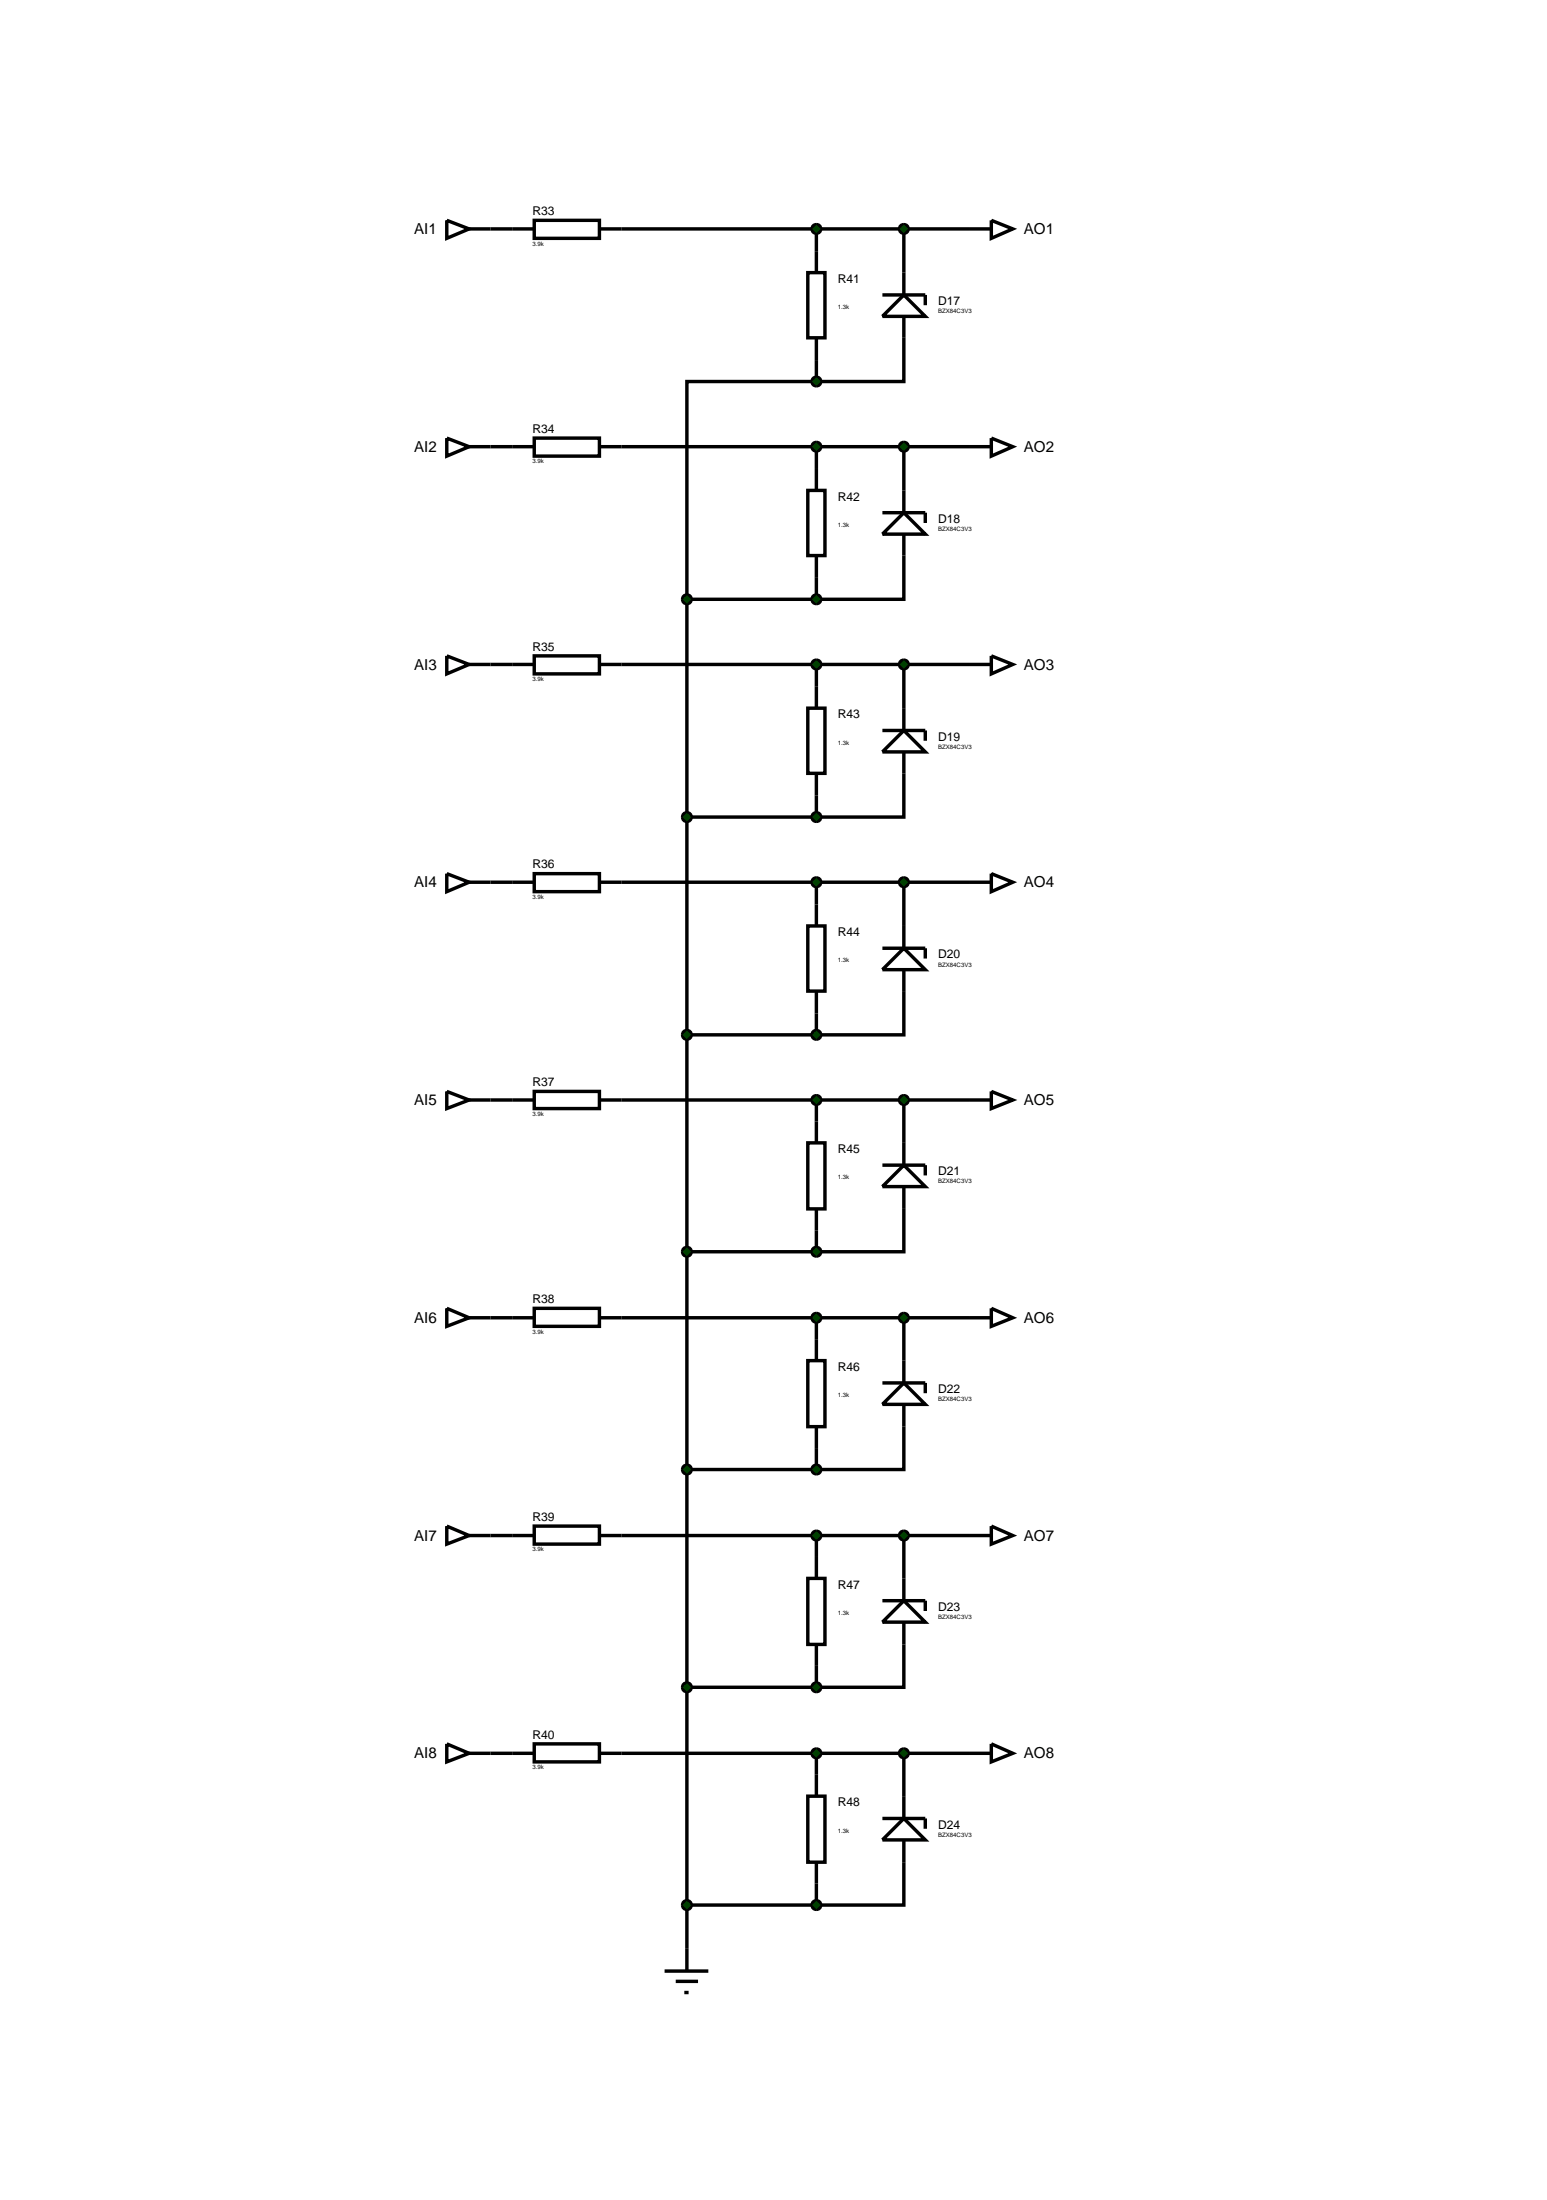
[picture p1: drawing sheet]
<svg xmlns="http://www.w3.org/2000/svg" width="180mm" height="257mm" viewBox="0 0 180 257" stroke-linecap="round" stroke-linejoin="round" font-family="sans-serif">
<g fill="none" stroke="#000" stroke-width=".4">
<path d="M52.1 25.7l2.6 1-2.6 1.1zM54.7 26.7h7.6M62.3 25.7h7.6v2.1h-7.6zM69.9 26.7h45.7M94.2 31.8h2v7.6h-2zM95.2 26.7v5.1M95.2 39.4v5.1M105.4 39.4v5.1h-10.2M105.4 26.7v5.1M115.6 25.7l2.5 1-2.5 1.1zM52.1 51.1l2.6 1-2.6 1.1zM54.7 52.1h7.6"/>
<path d="M62.3 51.1h7.6v2.1h-7.6zM69.9 52.1h45.7M94.2 57.2h2v7.6h-2zM95.2 44.5h-15.1v25.4M95.2 52.1v5.1M105.4 52.1v5.1M115.6 51.1l2.5 1-2.5 1.1zM52.1 76.5l2.6 1-2.6 1.1zM54.7 77.5h7.6M62.3 76.5h7.6v2.1h-7.6zM69.9 77.5h45.7M80.1 69.9h15.1"/>
<path d="M80.1 69.9v157.4M95.2 64.8v5.1M95.2 77.5v5.1M105.4 64.8v5.1h-10.2M105.4 77.5v5.1M115.6 76.5l2.5 1-2.5 1.1zM80.1 95.3h15.1M94.2 82.6h2v7.6h-2zM95.2 90.2v5.1M105.4 90.2v5.1h-10.2M52.1 101.9l2.6 1-2.6 1.1zM54.7 102.9h7.6"/>
<path d="M62.3 101.9h7.6v2.1h-7.6zM69.9 102.9h45.7M94.2 108h2v7.6h-2zM95.2 102.9v5.1M95.2 115.6v5.1M105.4 115.6v5.1h-10.2M105.4 102.9v5.1M115.6 101.9l2.5 1-2.5 1.1zM52.1 127.3l2.6 1-2.6 1zM54.7 128.3h7.6M62.3 127.3h7.6v2h-7.6zM69.9 128.3h45.7"/>
<path d="M80.1 120.7h15.1M94.2 133.3h2v7.7h-2zM95.2 128.3v5M105.4 128.3v5M115.6 127.3l2.5 1-2.5 1zM52.1 152.6l2.6 1.1-2.6 1zM54.7 153.7h7.6M62.3 152.6h7.6v2.1h-7.6zM69.9 153.7h45.7M80.1 146h15.1M94.2 158.7h2v7.7h-2zM95.2 141v5"/>
<path d="M95.2 153.7v5M105.4 141v5h-10.2M105.4 153.7v5M115.6 152.6l2.5 1.1-2.5 1zM52.1 178l2.6 1.1-2.6 1zM54.7 179.1h7.6M62.3 178h7.6v2.1h-7.6zM69.9 179.1h45.7M80.1 171.4h15.1M95.2 166.4v5M95.2 179.1v5M105.4 166.4v5h-10.2"/>
<path d="M105.4 179.1v5M115.6 178l2.5 1.1-2.5 1zM80.1 196.8h15.1M94.2 184.1h2v7.7h-2zM95.2 191.8v5M105.4 191.8v5h-10.2M52.1 203.4l2.6 1.1-2.6 1zM54.7 204.5h7.6M62.3 203.4h7.6v2.1h-7.6zM69.9 204.5h45.7M94.2 209.5h2v7.7h-2zM95.2 204.5v5"/>
<path d="M95.2 217.2v5M105.4 217.2v5h-10.2M105.4 204.5v5M115.6 203.4l2.5 1.1-2.5 1zM80.1 222.2h15.1"/>
</g>
<g fill="#004000" stroke="#000" stroke-width=".4">
<path d="M94.9 26.3l.3-.1-.5 .5 .1-.3zM95.2 26.2l.3 .1 .1 .1 .1 .3zM95.2 27.2l.5-.5-.1 .3-.1 .1zM94.7 26.7l.5 .5-.3-.1-.1-.1z"/>
<path d="M105 26.4l.1-.1 .3-.1-.5 .5zM105.4 26.2l.3 .1 .1 .1 .1 .3zM105.4 27.2l.5-.5-.1 .3-.1 .1zM104.9 26.7l.5 .5-.3-.1-.1-.1z"/>
<path d="M105 51.8l.1-.1 .3-.1-.5 .5zM105.4 51.6l.3 .1 .1 .1 .1 .3zM105.9 52.1l-.1 .3-.1 .1-.3 .1zM104.9 52.1l.5 .5-.3-.1-.1-.1z"/>
<path d="M94.9 51.7l.3-.1-.5 .5 .1-.3zM95.2 51.6l.3 .1 .1 .1 .1 .3zM95.2 52.6l.5-.5-.1 .3-.1 .1zM94.7 52.1l.5 .5-.3-.1-.1-.1z"/>
<path d="M94.9 77.1l.3-.1-.5 .5 .1-.3zM95.2 77l.3 .1 .1 .1 .1 .3zM95.2 78l.5-.5-.1 .3-.1 .1zM94.7 77.5l.5 .5-.3-.1-.1-.1z"/>
<path d="M105 77.2l.1-.1 .3-.1-.5 .5zM105.4 77l.3 .1 .1 .1 .1 .3zM105.9 77.5l-.1 .3-.1 .1-.3 .1zM104.9 77.5l.5 .5-.3-.1-.1-.1z"/>
<path d="M94.8 102.6l.1-.1 .3-.1-.5 .5zM95.2 102.4l.3 .1 .1 .1 .1 .3zM95.2 103.4l.5-.5-.1 .3-.1 .1zM94.7 102.9l.5 .5-.3-.1-.1-.1z"/>
<path d="M105 102.6l.1-.1 .3-.1-.5 .5zM105.4 102.4l.3 .1 .1 .1 .1 .3zM105.4 103.4l.5-.5-.1 .3-.1 .1zM104.9 102.9l.5 .5-.3-.1-.1-.1z"/>
<path d="M105 128l.1-.1 .3-.1-.5 .5zM105.4 127.8l.3 .1 .1 .1 .1 .3zM105.9 128.3l-.1 .3-.1 .1-.3 .1zM104.9 128.3l.5 .5-.3-.1-.1-.1z"/>
<path d="M94.9 127.9l.3-.1-.5 .5 .1-.3zM95.2 127.8l.3 .1 .1 .1 .1 .3zM95.2 128.8l.5-.5-.1 .3-.1 .1zM94.7 128.3l.5 .5-.3-.1-.1-.1z"/>
<path d="M105 153.4l.1-.1 .3-.1-.5 .5zM105.4 153.2l.3 .1 .1 .1 .1 .3zM105.9 153.7l-.1 .3-.1 .1-.3 .1zM104.9 153.7l.5 .5-.3-.1-.1-.1z"/>
<path d="M94.9 153.3l.3-.1-.5 .5 .1-.3zM95.2 153.2l.3 .1 .1 .1 .1 .3zM95.2 154.2l.5-.5-.1 .3-.1 .1zM94.7 153.7l.5 .5-.3-.1-.1-.1z"/>
<path d="M105 178.8l.1-.1 .3-.1-.5 .5zM105.4 178.6l.3 .1 .1 .1 .1 .3zM105.4 179.6l.5-.5-.1 .3-.1 .1zM104.9 179.1l.5 .5-.3-.1-.1-.1z"/>
<path d="M94.9 178.7l.3-.1-.5 .5 .1-.3zM95.2 178.6l.3 .1 .1 .1 .1 .3zM95.2 179.6l.5-.5-.1 .3-.1 .1zM94.7 179.1l.5 .5-.3-.1-.1-.1z"/>
<path d="M94.9 204.1l.3-.1-.5 .5 .1-.3zM95.2 204l.3 .1 .1 .1 .1 .3zM95.2 205l.5-.5-.1 .3-.1 .1zM94.7 204.5l.5 .5-.3-.1-.1-.1z"/>
</g>
<g fill="#004000">
<path d="M95.2 26.2l.5 .5-.5 .5-.5-.5z"/>
<path d="M104.9 26.7l.5-.5 .5 .5-.5 .5z"/>
<path d="M104.9 52.1l.5-.5 .5 .5-.5 .5z"/>
<path d="M94.7 52.1l.5-.5 .5 .5-.5 .5z"/>
<path d="M94.7 77.5l.5-.5 .5 .5-.5 .5z"/>
<path d="M104.9 77.5l.5-.5 .5 .5-.5 .5z"/>
<path d="M94.7 102.9l.5-.5 .5 .5-.5 .5z"/>
<path d="M104.9 102.9l.5-.5 .5 .5-.5 .5z"/>
<path d="M104.9 128.3l.5-.5 .5 .5-.5 .5z"/>
<path d="M94.7 128.3l.5-.5 .5 .5-.5 .5z"/>
<path d="M104.9 153.7l.5-.5 .5 .5-.5 .5z"/>
<path d="M94.7 153.7l.5-.5 .5 .5-.5 .5z"/>
<path d="M104.9 179.1l.5-.5 .5 .5-.5 .5z"/>
<path d="M95.2 178.6l.5 .5-.5 .5-.5-.5z"/>
<path d="M95.2 204l.5 .5-.5 .5-.5-.5z"/>
</g>
<path d="M77.5 229.9h5.1M78.8 231.1h2.6M79.8 232.4h.5M80.1 227.3v2.6" fill="none" stroke="#000" stroke-width=".4"/>
<g fill="#004000" stroke="#000" stroke-width=".4">
<path d="M94.9 44.1l.3-.1-.5 .5 .1-.3zM95.2 44l.3 .1 .1 .1 .1 .3zM95.2 45l.5-.5-.1 .3-.1 .1zM94.7 44.5l.5 .5-.3-.1-.1-.1z"/>
<path d="M79.8 69.5l.3-.1-.5 .5 .1-.3zM80.1 69.4l.3 .1 .1 .1 .1 .3zM80.6 69.9l-.1 .3-.1 .1-.3 .1zM79.6 69.9l.5 .5-.3-.1-.1-.1z"/>
<path d="M94.9 69.5l.3-.1-.5 .5 .1-.3zM95.2 69.4l.3 .1 .1 .1 .1 .3zM95.2 70.4l.5-.5-.1 .3-.1 .1zM94.7 69.9l.5 .5-.3-.1-.1-.1z"/>
<path d="M79.8 94.9l.3-.1-.5 .5 .1-.3zM80.1 94.8l.3 .1 .1 .1 .1 .3zM80.1 95.8l.5-.5-.1 .3-.1 .1zM79.6 95.3l.5 .5-.3-.1-.1-.1z"/>
<path d="M94.9 94.9l.3-.1-.5 .5 .1-.3zM95.2 94.8l.3 .1 .1 .1 .1 .3zM95.2 95.8l.5-.5-.1 .3-.1 .1zM94.7 95.3l.5 .5-.3-.1-.1-.1z"/>
<path d="M79.8 120.3l.3-.1-.5 .5 .1-.3zM80.1 120.2l.3 .1 .1 .1 .1 .3zM80.1 121.2l.5-.5-.1 .3-.1 .1zM79.6 120.7l.5 .5-.3-.1-.1-.1z"/>
<path d="M94.9 120.3l.3-.1-.5 .5 .1-.3zM95.2 120.2l.3 .1 .1 .1 .1 .3zM95.2 121.2l.5-.5-.1 .3-.1 .1zM94.7 120.7l.5 .5-.3-.1-.1-.1z"/>
<path d="M79.7 145.7l.1-.1 .3-.1-.5 .5zM80.1 145.5l.3 .1 .1 .1 .1 .3zM80.6 146l-.1 .3-.1 .1-.3 .1zM79.6 146l.5 .5-.3-.1-.1-.1z"/>
<path d="M94.9 145.6l.3-.1-.5 .5 .1-.3zM95.2 145.5l.3 .1 .1 .1 .1 .3zM95.7 146l-.1 .3-.1 .1-.3 .1zM94.7 146l.5 .5-.3-.1-.1-.1z"/>
<path d="M79.8 171l.3-.1-.5 .5 .1-.3zM80.1 170.9l.3 .1 .1 .1 .1 .3zM80.6 171.4l-.1 .3-.1 .1-.3 .1zM79.6 171.4l.5 .5-.3-.1-.1-.1z"/>
<path d="M94.9 171l.3-.1-.5 .5 .1-.3zM95.2 170.9l.3 .1 .1 .1 .1 .3zM95.7 171.4l-.1 .3-.1 .1-.3 .1zM94.7 171.4l.5 .5-.3-.1-.1-.1z"/>
<path d="M79.8 196.4l.3-.1-.5 .5 .1-.3zM80.1 196.3l.3 .1 .1 .1 .1 .3zM80.6 196.8l-.1 .3-.1 .1-.3 .1zM79.6 196.8l.5 .5-.3-.1-.1-.1z"/>
<path d="M94.9 196.4l.3-.1-.5 .5 .1-.3zM95.2 196.3l.3 .1 .1 .1 .1 .3zM95.7 196.8l-.1 .3-.1 .1-.3 .1zM94.7 196.8l.5 .5-.3-.1-.1-.1z"/>
<path d="M79.8 221.8l.3-.1-.5 .5 .1-.3zM80.1 221.7l.3 .1 .1 .1 .1 .3zM80.6 222.2l-.1 .3-.1 .1-.3 .1zM79.6 222.2l.5 .5-.3-.1-.1-.1z"/>
</g>
<g fill="#004000">
<path d="M95.2 44l.5 .5-.5 .5-.5-.5z"/>
<path d="M80.1 69.4l.5 .5-.5 .5-.5-.5z"/>
<path d="M95.2 69.4l.5 .5-.5 .5-.5-.5z"/>
<path d="M80.1 94.8l.5 .5-.5 .5-.5-.5z"/>
<path d="M95.2 94.8l.5 .5-.5 .5-.5-.5z"/>
<path d="M80.1 120.2l.5 .5-.5 .5-.5-.5z"/>
<path d="M95.2 120.2l.5 .5-.5 .5-.5-.5z"/>
<path d="M79.6 146l.5-.5 .5 .5-.5 .5z"/>
<path d="M94.7 146l.5-.5 .5 .5-.5 .5z"/>
<path d="M80.1 170.9l.5 .5-.5 .5-.5-.5z"/>
<path d="M95.2 170.9l.5 .5-.5 .5-.5-.5z"/>
<path d="M80.1 196.3l.5 .5-.5 .5-.5-.5z"/>
<path d="M95.2 196.3l.5 .5-.5 .5-.5-.5z"/>
<path d="M80.1 221.7l.5 .5-.5 .5-.5-.5z"/>
</g>
<g fill="none" stroke="#000" stroke-width=".4">
<path d="M102.9 36.9l2.5-2.5 2.5 2.5zM102.9 34.4h5v1.2M105.4 31.8v2.6M105.4 36.9v2.5M102.9 59.8h5v1.2M105.4 57.2v2.6M102.9 62.3l2.5-2.5 2.5 2.5zM105.4 62.3v2.5M102.9 87.7l2.5-2.5 2.5 2.5zM102.9 85.2h5v1.2M105.4 82.6v2.6M105.4 87.7v2.5"/>
<path d="M102.9 113.1l2.5-2.5 2.5 2.5zM102.9 110.6h5v1.2M105.4 108v2.6M105.4 113.1v2.5M102.9 135.9h5v1.2M105.4 135.9l2.5 2.5h-5zM105.4 133.3v2.6M105.4 138.4v2.6M105.4 158.7v2.6M102.9 161.3h5v1.2M105.4 161.3l2.5 2.5h-5zM105.4 163.8v2.6"/>
<path d="M102.9 186.7h5v1.2M105.4 186.7l2.5 2.5h-5zM105.4 184.1v2.6M105.4 189.2v2.6M102.9 214.6l2.5-2.5 2.5 2.5zM102.9 212.1h5v1.2M105.4 209.5v2.6M105.4 214.6v2.6"/>
</g>
<g fill="#004000" stroke="#000" stroke-width=".4">
<path d="M105 204.2l.1-.1 .3-.1-.5 .5zM105.4 204l.3 .1 .1 .1 .1 .3zM105.9 204.5l-.1 .3-.1 .1-.3 .1zM104.9 204.5l.5 .5-.3-.1-.1-.1z"/>
<path d="M94.9 221.8l.3-.1-.5 .5 .1-.3zM95.2 221.7l.3 .1 .1 .1 .1 .3zM95.7 222.2l-.1 .3-.1 .1-.3 .1zM94.7 222.2l.5 .5-.3-.1-.1-.1z"/>
</g>
<g fill="#004000">
<path d="M104.9 204.5l.5-.5 .5 .5-.5 .5z"/>
<path d="M95.2 221.7l.5 .5-.5 .5-.5-.5z"/>
</g>
<g font-size="1.8">
<text x="48.3" y="27.3">AI1</text>
<text x="119.4" y="27.3">AO1</text>
<text x="48.3" y="52.7">AI2</text>
<text x="119.4" y="52.7">AO2</text>
<text x="48.3" y="78.1">AI3</text>
<text x="119.4" y="78.1">AO3</text>
<text x="48.3" y="103.5">AI4</text>
<text x="119.4" y="103.5">AO4</text>
<text x="48.3" y="128.9">AI5</text>
<text x="119.4" y="128.9">AO5</text>
<text x="48.3" y="154.3">AI6</text>
<text x="119.4" y="154.3">AO6</text>
<text x="48.3" y="179.7">AI7</text>
<text x="119.4" y="179.7">AO7</text>
<text x="48.3" y="205.1">AI8</text>
<text x="119.4" y="205.1">AO8</text>
</g>
<g font-size="1.4">
<text x="62.1" y="25.1">R33</text>
<text x="97.7" y="33">R41</text>
<text x="109.4" y="35.6">D17</text>
<text x="62.1" y="50.5">R34</text>
<text x="97.7" y="58.4">R42</text>
<text x="109.4" y="61">D18</text>
<text x="62.1" y="75.9">R35</text>
<text x="97.7" y="83.8">R43</text>
<text x="109.4" y="86.4">D19</text>
<text x="62.1" y="101.3">R36</text>
<text x="97.7" y="109.2">R44</text>
<text x="109.4" y="111.8">D20</text>
<text x="62.1" y="126.7">R37</text>
<text x="97.7" y="134.5">R45</text>
<text x="109.4" y="137.1">D21</text>
<text x="62.1" y="152">R38</text>
<text x="97.7" y="159.9">R46</text>
<text x="109.4" y="162.5">D22</text>
<text x="62.1" y="177.4">R39</text>
<text x="97.7" y="185.3">R47</text>
<text x="109.4" y="187.9">D23</text>
<text x="62.1" y="202.8">R40</text>
<text x="97.7" y="210.7">R48</text>
<text x="109.4" y="213.3">D24</text>
</g>
<g font-size=".7">
<text x="62.1" y="28.6">3.9k</text>
<text x="97.7" y="36">1.3k</text>
<text x="109.4" y="36.5">BZX84C3V3</text>
<text x="62.1" y="54">3.9k</text>
<text x="97.7" y="61.4">1.3k</text>
<text x="109.4" y="61.9">BZX84C3V3</text>
<text x="62.1" y="79.4">3.9k</text>
<text x="97.7" y="86.8">1.3k</text>
<text x="109.4" y="87.3">BZX84C3V3</text>
<text x="62.1" y="104.8">3.9k</text>
<text x="97.7" y="112.2">1.3k</text>
<text x="109.4" y="112.7">BZX84C3V3</text>
<text x="62.1" y="130.1">3.9k</text>
<text x="97.7" y="137.5">1.3k</text>
<text x="109.4" y="138">BZX84C3V3</text>
<text x="62.1" y="155.5">3.9k</text>
<text x="97.7" y="162.9">1.3k</text>
<text x="109.4" y="163.4">BZX84C3V3</text>
<text x="62.1" y="180.9">3.9k</text>
<text x="97.7" y="188.3">1.3k</text>
<text x="109.4" y="188.8">BZX84C3V3</text>
<text x="62.1" y="206.3">3.9k</text>
<text x="97.7" y="213.7">1.3k</text>
<text x="109.4" y="214.2">BZX84C3V3</text>
</g>
</svg>
